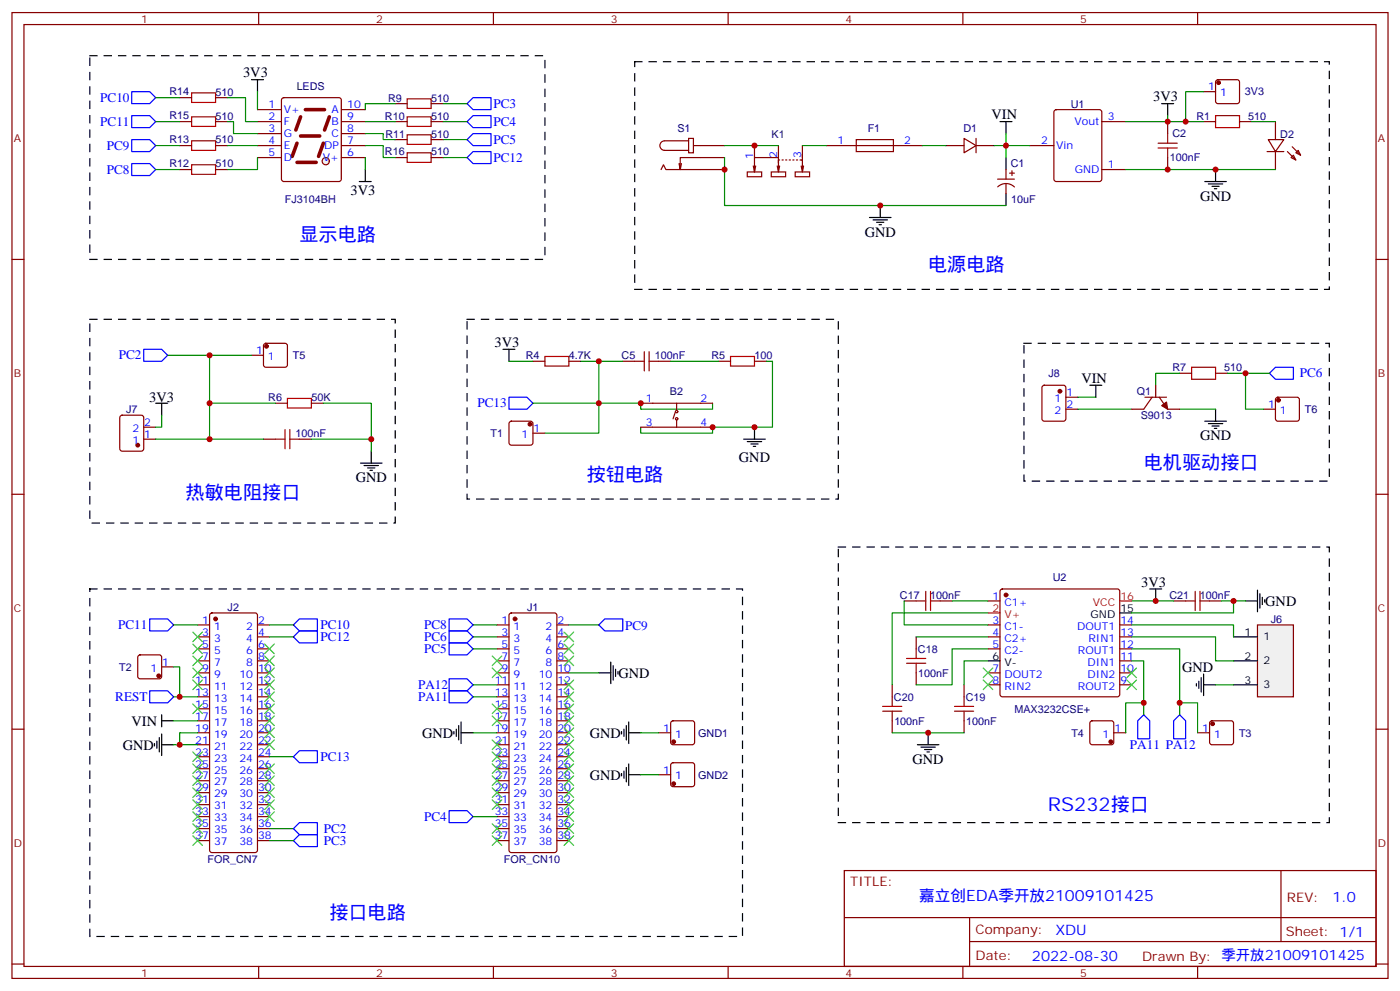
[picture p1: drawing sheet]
<svg xmlns="http://www.w3.org/2000/svg" width="412mm" height="292mm" viewBox="0 0 412 292" stroke-linecap="round" stroke-linejoin="round" font-family="sans-serif">
<g fill="none" stroke="#870000" stroke-width=".35">
<path d="M3.5 3.7h405.4v284.3h-405.4zM7.1 7.2h398.2v277.3h-398.2zM76.2 3.7v3.5M145.3 3.7v3.5M214.5 3.7v3.5M283.6 3.7v3.5M352.8 3.7v3.5M83.1 29l.5-.2h16.2l.5 .2 .2 .5v23.2l-.2 .5-.5 .2h-16.2l-.5-.2-.2-.5v-23.2zM3.5 76.4h3.6M405.3 76.4h3.6M3.5 145.5h3.6M405.3 145.5h3.6"/>
<path d="M3.5 214.7h3.6M405.3 214.7h3.6M248.7 256.3h156.6v28.2h-156.6zM377.3 256.3v20.9M248.7 270.1h156.5M285.6 277.2h119.6M285.6 270.1v14.2M3.5 283.8h3.6M76.2 284.5v3.5M145.3 284.5v3.5M214.5 284.5v3.5M283.6 284.5v3.5"/>
<path d="M352.8 284.5v3.5M405.3 283.8h3.6"/>
</g>
<circle cx="96" cy="47.4" r="1.06" fill="#f0f0f0" stroke="#870000" stroke-width=".35"/>
<path d="M88.5 34.4l-1.4 3.9M90 32.3h5.6M97 34.4l-1.4 3.9M87.5 47.8h5.6M87.5 42.2l-1.4 3.8M88.5 40h5.7M95.2 42.2l-1.4 3.8" fill="none" stroke="#870000" stroke-width="1.1"/>
<g fill="none" stroke="#870000" stroke-width=".35">
<path d="M52.9 35.8h3.5M52.9 28.8h3.5M63.5 35.8h3.5M63.5 28.8h3.5M75.8 32.3h7.1M75.8 35.8h7.1M75.8 39.3h7.1M100.5 32.3h7.1M100.5 35.8h7.1M100.5 39.3h7.1M116.4 35.8h3.5M116.4 30.5h3.5"/>
<path d="M127 35.8h3.5M127 30.5h3.5M52.9 42.9h3.5M52.9 49.9h3.5M63.5 42.9h3.5M63.5 49.9h3.5M75.8 42.9h7.1M75.8 46.4h7.1M100.5 42.9h7.1M100.5 46.4h7.1M116.4 46.4h3.5M116.4 41.1h3.5"/>
<path d="M127 46.4h3.5M127 41.1h3.5M266.3 176.9h3.6M276.9 176.9h3.6M291 176.9h3.6M294.8 173.6l.5-.2h33.8l.5 .2 .2 .5v30.3l-.2 .5-.5 .2h-33.8l-.5-.2-.2-.5v-30.3zM345.7 176.9h3.5M356.3 176.9h3.5M269.9 187.5v3.5M269.9 198.1v3.5M291 184h3.6M291 187.5h3.6"/>
<path d="M291 191h3.6M291 198.1h3.6M329.8 184h3.6M329.8 187.5h3.6M329.8 191h3.6M329.8 198.1h3.6M329.8 194.6h3.6M262.8 201.6v3.5M262.8 212.2v3.5M284 201.6v3.5M284 212.2v3.5M291 201.6h3.6"/>
<path d="M329.8 201.6h3.6"/>
</g>
<g fill="none" stroke="#a10000" stroke-width=".35">
<path d="M56.4 27.3h7.1v2.9h-7.1zM56.4 34.4h7.1v2.8h-7.1zM119.9 29.1h7.1v2.8h-7.1zM119.9 34.4h7.1v2.8h-7.1zM119.9 39.7h7.1v2.8h-7.1zM56.4 41.5h7.1v2.8h-7.1zM56.4 48.5h7.1v2.8h-7.1zM119.9 45h7.1v2.8h-7.1zM269.9 176.9h2.8M272.7 174.1v5.6M274.1 176.9h2.8M274.1 174.1v5.6"/>
<path d="M349.2 176.9h2.9M352.1 174.1v5.6M353.5 176.9h2.8M353.5 174.1v5.6M267.1 193.9h5.6M267.1 195.3h5.6M269.9 191v2.9M269.9 195.3v2.8M260 208h5.6M260 209.4h5.6M262.8 205.1v2.9M262.8 209.4v2.8"/>
<path d="M281.2 208h5.6M281.2 209.4h5.6M284 205.1v2.9M284 209.4v2.8"/>
</g>
<g fill="none" stroke="#008700" stroke-width=".35">
<path d="M45.9 35.8h7M45.9 28.8h7M67 35.8h1.8v3.5h7M67 28.8h5.3v7h3.5M75.8 27v5.3M107.6 39.3h5.3v1.8h3.5M107.6 35.8h8.8M116.4 30.5h-8.8v1.8M130.5 35.8h7.1M130.5 30.5h7.1M45.9 42.9h7M45.9 49.9h7"/>
<path d="M67 42.9h8.8M75.8 46.4v3.5h-8.8M107.6 42.9h5.3v3.5h3.5M107.6 46.4v3.5M130.5 41.1h7.1M130.5 46.4h7.1M266.3 176.9v7.1h24.7M280.5 176.9h10.5M333.4 176.9h12.3M359.8 176.9h7.1M363.4 176.9v3.5h-30M269.9 187.5h21.1"/>
<path d="M291 191h-10.5v10.6h-10.6M291 194.6h-7v7M291 180.4h-28.2v21.2M262.8 215.7h21.2"/>
</g>
<g fill="none" stroke="#000" stroke-width=".35">
<path d="M74.1 23.5h3.5M75.8 23.5v3.5M105.8 53.4h3.6M107.6 49.9v3.5M338.7 173.4h3.5M340.4 173.4v3.5M366.9 176.9h3.5M370.4 173.7v6.4M371.1 174.8v4.2M371.8 175.9v2.1M372.5 176.6v.7M291 194.6h3.6"/>
<path d="M329.8 180.4h3.6M270.2 219.3h6.4M271.3 220h4.2M273.4 215.7v3.6M272.3 220.7h2.2M273 221.4h.8"/>
</g>
<path d="M38.8 27h5.3l1.8 1.8-1.8 1.7h-5.3zM38.8 34h5.3l1.8 1.8-1.8 1.8h-5.3zM137.6 35.8l1.7-1.8h5.3v3.6h-5.3zM139.3 28.8h5.3v3.5h-5.3l-1.7-1.8zM38.8 41.1h5.3l1.8 1.8-1.8 1.7h-5.3zM38.8 48.2h5.3l1.8 1.7-1.8 1.8h-5.3zM137.6 41.1l1.7-1.8h5.3v3.6h-5.3zM137.6 46.4l1.7-1.8h5.3v3.6h-5.3z" fill="none" stroke="#00f" stroke-width=".35"/>
<path d="M26.5 16.4h134v60h-134z" fill="none" stroke="#000" stroke-width=".35" stroke-dasharray="2.1 2.1"/>
<circle cx="296.3" cy="175.2" r=".53" fill="#870000" stroke="#870000" stroke-width=".35"/>
<path d="M329.8 176.9h3.6M291 180.4h3.6" fill="none" stroke="#f00" stroke-width=".35"/>
<path d="M289.6 196.7l2.9 2.8M292.5 196.7l-2.9 2.8M289.6 200.2l2.9 2.8M292.5 200.2l-2.9 2.8" fill="none" stroke="#3c3" stroke-width=".35"/>
<path d="M370.4 184h10.6v21.1h-10.6z" fill="#f0f0f0" stroke="#870000" stroke-width=".35"/>
<g fill="none" stroke="#000" stroke-width=".35">
<path d="M294.6 35.8h3.5M296.3 35.8v3.5M342.2 30.5h3.5M344 30.5v3.5M296.3 46.4v3.5M296.3 57v3.5M354.9 53.4h6.3M356 54.2h4.2M357 54.9h2.1M357.7 55.6h.7M358.1 49.9v3.5M256.1 64h6.4"/>
<path d="M257.2 64.7h4.2M258.2 65.4h2.1M258.9 66.1h.7M259.3 60.5v3.5M45.9 118.7h3.5M47.6 118.7v3.5M148.2 102.8h3.5M149.9 102.8v3.6M321 113.4h3.6M322.8 113.4v3.5M106.2 136.3h6.3M107.2 137.1h4.3"/>
<path d="M108.3 137.8h2.1M109 138.5h.7M109.4 132.8v3.5M219.1 129.3h6.3M220.1 130h4.3M221.2 130.7h2.1M221.9 131.4h.7M222.2 125.8v3.5M354.9 124h6.3M356 124.7h4.2M357 125.4h2.1M357.7 126.1h.7"/>
<path d="M358.1 120.5v3.5M176.4 198.1h3.5M179.9 194.9v6.4M180.6 196v4.2M181.3 197v2.1M182 197.7v.7M353.8 199.5v4.2M354.5 198.4v6.4M363.4 187.5h7M363.4 194.6h7M45.5 218.9v.7M46.2 218.2v2.1"/>
<path d="M46.9 217.1v4.3M47.6 212.2h3.6M47.6 210.4v3.6M47.6 216.1v6.3M47.6 219.3h3.6M133.7 215.4v.7M134.4 214.7v2.1M135.1 213.6v4.2M135.8 215.7h3.5M135.8 212.5v6.4M183.1 215.4v.7M183.8 214.7v2.1"/>
<path d="M184.5 213.6v4.2M185.2 215.7h3.5M185.2 212.5v6.4M352.4 201.3v.7M353.1 200.6v2.1M354.5 201.6h3.6M363.4 201.6h7M183.1 227.7v.7M183.8 227v2.1M184.5 226v4.2M185.2 224.9v6.3M185.2 228.1h3.5"/>
</g>
<g fill="none" stroke="#008700" stroke-width=".35">
<path d="M296.3 39.3v7.1M331.6 35.8h22.9M344 34v1.8M354.5 27h-5.3v8.8M368.7 35.8h7M213.4 42.9h15.9M213.4 46.4v14.1h82.9M236.4 42.9h7M271.6 42.9h7.1M292.8 42.9h10.6M331.6 49.9h44.1M49.4 104.6h12.3v14.1h19.4"/>
<path d="M61.7 118.7v10.6h-15.8M61.7 104.6h12.4M95.2 118.7h14.2v10.6h-17.7M149.9 106.4h7.1M157 118.7h31.7v1.8h21.2v-1.8M171.1 106.4h12.3M176.4 106.4v21.1h-15.9M197.6 106.4h14.1M225.8 106.4h1.7v19.4h-17.6v1.7h-21.2v-1.7M317.5 116.9h5.3M347.5 109.9h-7.1v3.5M361.6 109.9h12.3"/>
<path d="M366.9 109.9v10.6h5.3M47.6 122.2v3.6h-1.7M61.7 129.3h15.9M109.4 129.3v3.5M317.5 120.5h15.9M347.5 120.5h10.6M51.2 196.3h1.7v8.8M51.2 184h7M79.4 184h7M79.4 187.5h7M139.3 184h7.1M139.3 191h7.1"/>
<path d="M139.3 187.5h7.1M167.6 184h8.8M167.6 198.1h8.8M333.4 184h30v3.5M333.4 187.5h24.7v7.1h5.3M333.4 194.6h3.5v15.8M333.4 191h14.1v15.9h5.3v8.8M51.2 205.1h7M51.2 212.2h7M51.2 219.3h7M58.2 215.7h-5.3v3.6M139.3 201.6h7.1"/>
<path d="M139.3 205.1h7.1M139.3 215.7h7.1M188.7 215.7h5.3M336.9 206.9h-5.3v8.8M347.5 206.9v3.5M358.1 201.6h5.3M79.4 222.8h7M188.7 228.1h5.3M79.4 247.5h7M79.4 243.9h7M139.3 240.4h7.1"/>
</g>
<g fill="none" stroke="#00f" stroke-width=".35">
<path d="M42.3 102.8h5.3l1.8 1.8-1.8 1.8h-5.3zM149.9 116.9h5.3l1.8 1.8-1.8 1.8h-5.3zM373.9 109.9l1.8-1.8h5.3v3.6h-5.3zM44.1 182.2h5.3l1.8 1.8-1.8 1.7h-5.3zM86.4 187.5l1.8-1.8h5.3v3.6h-5.3zM88.2 182.2h5.3v3.5h-5.3l-1.8-1.7zM132.3 182.2h5.3l1.7 1.8-1.7 1.7h-5.3zM132.3 189.3h5.3l1.7 1.7-1.7 1.8h-5.3zM132.3 199.8h5.3l1.7 1.8-1.7 1.8h-5.3zM132.3 185.7h5.3l1.7 1.8-1.7 1.8h-5.3zM176.4 184l1.8-1.8h5.2v3.5h-5.2zM44.1 203.4h5.3l1.8 1.7-1.8 1.8h-5.3z"/>
<path d="M132.3 203.4h5.3l1.7 1.7-1.7 1.8h-5.3zM335.1 212.2l1.8-1.8 1.8 1.8v5.3h-3.6zM347.5 210.4l1.7 1.8v5.3h-3.5v-5.3zM86.4 222.8l1.8-1.8h5.3v3.5h-5.3zM132.3 238.7h5.3l1.7 1.7-1.7 1.8h-5.3zM88.2 245.7h5.3v3.5h-5.3l-1.8-1.7zM88.2 242.2h5.3v3.5h-5.3l-1.8-1.8z"/>
</g>
<g fill="none" stroke="#870000" stroke-width=".35">
<path d="M310.7 32.5l.4-.2h12.7l.7 .4 .1 20-.5 .7h-13l-.6-.4-.1-20zM324.6 35.8h7M344 35.8v3.5M354.5 35.8h3.6M354.5 27h3.6M358.3 23.7l.5-.2h5.6l.5 .2 .2 .5v5.6l-.2 .5-.5 .2h-5.6l-.5-.2-.2-.5v-5.6zM365.1 35.8h3.6M375.7 35.8v5.3M194.7 49.9l.7-1.4 .7 1.4h17.3M200.7 48.2l-.3 1.7M202.8 40.7h1.5v4.3h-1.5zM202.8 41.5h-7a1.41 1.41 0 0 0-1.4 1.4 1.41 1.41 0 0 0 1.4 1.4h7"/>
<path d="M204.3 42.9h9.1M213.4 46.4h-13v3.5l-.4-1.7M220.1 50.6h4.3v1.4h-4.3zM221.9 48.9l.3 1.7M222.2 42.9v3.5M222.6 48.9l-.4 1.7M227.2 50.6h4.2v1.4h-4.2zM229 48.9l.3 1.7 .4-1.7M229.3 46.4h-7.1v4.2M229.3 42.9v5.3M229.7 47.1h-.4v2.8M230.4 47.1h.3"/>
<path d="M231.4 47.1h.4M232.5 47.1h.3M233.5 47.1h.4M234.2 50.6h4.3v1.4h-4.3zM234.6 47.1h.3M235.7 47.1h.7v2.8M236 48.9l.4 1.7 .3-1.7M236.4 42.9v4.4M243.4 42.9h28.2M252.2 41.1h11v3.5h-11zM278.7 42.9h5.3M284 40.7l3.5 2.2-3.5 2.1z"/>
<path d="M287.5 42.9h5.3M287.5 40.7v4.3M293.9 52.7h4.9M293.9 55a3.5 3.5 0 0 1 4.9 0M296.3 49.9v2.8M296.3 54.2v2.8M297.4 51h1.4M298.1 50.3v1.4M303.4 42.9h7M324.6 49.9h7M344 46.4v3.5M373.2 44.6h5"/>
<path d="M373.6 41.1h4.6l-2.5 3.5zM375.7 44.6v5.3M379.2 44.6l2.5 2.5M380.6 43.2l2.5 2.5M381 45.7l.7 1.4-1.4-.7zM381.7 45l.7-.7 .7 1.4zM74.1 104.6h3.5M77.8 101.3l.5-.2h5.7l.5 .2 .2 .5v5.6l-.3 .5-.4 .2h-5.7l-.5-.2-.2-.5v-5.6zM81.1 118.7h3.6M91.7 118.7h3.5M157 106.4h3.5M167.6 106.4h3.5"/>
<path d="M183.4 106.4h3.6M188.7 118.7h21.2M194 106.4h3.6M199.3 118.7v2.1M211.7 106.4h3.5M222.2 106.4h3.6M307.2 113.6l.4-.2h5.7l.6 .4 .1 9.5-.5 .6-5.9 .1-.6-.5-.1-9.4zM314 116.9h3.5M337.3 116.9h6.3M339.4 116.9l-2.5 3.6h-3.5M340.4 113.4v3.5M341.5 116.9l2.5 3.6h3.5"/>
<path d="M347.5 109.9h3.5M358.1 109.9h3.5M375.9 117.2l.5-.3h5.7l.5 .3 .2 .5v5.6l-.3 .5-.4 .2h-5.7l-.5-.2-.2-.5v-5.6zM35.5 122.4l.5-.2h5.6l.7 .5v9.4l-.4 .7h-5.9l-.7-.4v-9.5zM42.3 129.3h3.6M42.3 125.8h3.6M77.6 129.3h3.5M88.2 129.3h3.5M150.2 124.2l.4-.2h5.7l.5 .2 .2 .5v5.7l-.2 .5-.5 .2h-5.7l-.5-.3-.2-.4v-5.7zM157 127.5h3.5M188.7 125.8h21.2M199 121.2l-.7 2.1"/>
<path d="M199.3 123.6v2.2M314 120.5h3.5M372.2 120.5h3.5M40.8 193l.5-.2h5.6l.5 .2 .2 .5v5.6l-.2 .5-.5 .2h-5.6l-.5-.2-.2-.5v-5.6zM47.6 196.3h3.6M58.2 184h3.5M58.2 187.5h3.5M58.2 191h3.5M58.2 194.6h3.5M58.2 198.1h3.5M62 180.7l.4-.3h12.7l.5 .3 .2 .5v69.1l-.2 .5-.5 .2h-12.7l-.5-.2-.2-.5v-69.1zM75.8 184h3.6"/>
<path d="M75.8 187.5h3.6M75.8 191h3.6M75.8 194.6h3.6M75.8 198.1h3.6M146.4 184h3.5M146.4 187.5h3.5M146.4 191h3.5M146.4 194.6h3.5M146.4 198.1h3.5M150.2 180.7l.4-.3h12.7l.5 .3 .2 .5v69.1l-.2 .5-.5 .2h-12.7l-.5-.2-.2-.5v-69.1zM164 184h3.6M164 187.5h3.6"/>
<path d="M164 191h3.6M164 194.6h3.6M164 198.1h3.6M58.2 215.7h3.5M58.2 201.6h3.5M58.2 205.1h3.5M58.2 208.7h3.5M58.2 212.2h3.5M58.2 219.3h3.5M75.8 215.7h3.6M75.8 201.6h3.6M75.8 205.1h3.6"/>
<path d="M75.8 208.7h3.6M75.8 212.2h3.6M75.8 219.3h3.6M146.4 215.7h3.5M146.4 201.6h3.5M146.4 205.1h3.5M146.4 208.7h3.5M146.4 212.2h3.5M146.4 219.3h3.5M164 215.7h3.6M164 201.6h3.6M164 205.1h3.6"/>
<path d="M164 208.7h3.6M164 212.2h3.6M164 219.3h3.6M194 215.7h3.6M197.8 212.4l.5-.2h5.6l.5 .2 .2 .5v5.6l-.2 .5-.5 .3h-5.6l-.5-.3-.2-.5v-5.6zM321.3 212.4l.4-.2h5.7l.5 .2 .2 .5v5.6l-.3 .5-.4 .3h-5.7l-.5-.3-.2-.5v-5.6zM328.1 215.7h3.5M352.8 215.7h3.5M356.5 212.4l.5-.2h5.7l.5 .2 .2 .5v5.6l-.3 .5-.4 .3h-5.7l-.5-.3-.2-.5v-5.6zM58.2 236.9h3.5M58.2 233.4h3.5M58.2 229.8h3.5"/>
<path d="M58.2 226.3h3.5M58.2 222.8h3.5M75.8 236.9h3.6M75.8 233.4h3.6M75.8 229.8h3.6M75.8 226.3h3.6M75.8 222.8h3.6M146.4 236.9h3.5M146.4 233.4h3.5M146.4 229.8h3.5M146.4 226.3h3.5M146.4 222.8h3.5"/>
<path d="M164 236.9h3.6M164 233.4h3.6M164 229.8h3.6M164 226.3h3.6M164 222.8h3.6M194 228.1h3.6M197.8 224.7l.5-.2h5.6l.5 .2 .2 .5v5.7l-.2 .5-.5 .2h-5.6l-.5-.2-.2-.5v-5.7zM58.2 247.5h3.5M58.2 243.9h3.5M58.2 240.4h3.5M75.8 247.5h3.6M75.8 243.9h3.6"/>
<path d="M75.8 240.4h3.6M146.4 247.5h3.5M146.4 243.9h3.5M146.4 240.4h3.5M164 247.5h3.6M164 243.9h3.6M164 240.4h3.6"/>
<circle cx="199.3" cy="121.2" r=".35"/>
<circle cx="199.3" cy="123.3" r=".35"/>
</g>
<g fill="#870000" stroke="#870000" stroke-width=".35">
<path d="M342.2 119.4l1.4-1 .4 2.1z"/>
<circle cx="357.2" cy="213.1" r=".53"/>
<circle cx="327.2" cy="218.4" r=".53"/>
<circle cx="40.6" cy="131.1" r=".53"/>
<circle cx="359" cy="24.3" r=".53"/>
<circle cx="63.5" cy="182.2" r=".53"/>
<circle cx="151.7" cy="182.2" r=".53"/>
<circle cx="46.7" cy="199" r=".53"/>
<circle cx="312.2" cy="115.2" r=".53"/>
<circle cx="78.5" cy="102" r=".53"/>
<circle cx="198.4" cy="218.4" r=".53"/>
<circle cx="198.4" cy="230.7" r=".53"/>
<circle cx="376.6" cy="117.8" r=".53"/>
<circle cx="156.1" cy="124.9" r=".53"/>
</g>
<g fill="none" stroke="#3c3" stroke-width=".35">
<path d="M56.8 186.1l2.8 2.8M56.8 189.6l2.8 2.8M56.8 193.1l2.8 2.9M56.8 196.7l2.8 2.8M59.6 186.1l-2.8 2.8M59.6 189.6l-2.8 2.8M59.6 193.1l-2.8 2.9M59.6 196.7l-2.8 2.8M78 189.6l2.8 2.8M78 193.1l2.8 2.9M78 196.7l2.8 2.8M80.8 189.6l-2.8 2.8"/>
<path d="M80.8 193.1l-2.8 2.9M80.8 196.7l-2.8 2.8M145 196.7l2.8 2.8M145 193.1l2.8 2.9M147.8 193.1l-2.8 2.9M147.8 196.7l-2.8 2.8M166.2 186.1l2.8 2.8M166.2 189.6l2.8 2.8M166.2 193.1l2.8 2.9M169 186.1l-2.8 2.8M169 189.6l-2.8 2.8M169 193.1l-2.8 2.9"/>
<path d="M332 196.7l2.8 2.8M334.8 196.7l-2.8 2.8M56.8 200.2l2.8 2.8M56.8 207.3l2.8 2.8M59.6 200.2l-2.8 2.8M59.6 207.3l-2.8 2.8M78 207.3l2.8 2.8M78 210.8l2.8 2.8M78 214.3l2.8 2.8M78 217.8l2.8 2.9M78 200.2l2.8 2.8M78 203.7l2.8 2.9"/>
<path d="M80.8 200.2l-2.8 2.8M80.8 203.7l-2.8 2.9M80.8 210.8l-2.8 2.8M80.8 214.3l-2.8 2.8M80.8 217.8l-2.8 2.9M80.8 207.3l-2.8 2.8M145 207.3l2.8 2.8M145 210.8l2.8 2.8M145 217.8l2.8 2.9M147.8 207.3l-2.8 2.8M147.8 210.8l-2.8 2.8M147.8 217.8l-2.8 2.9"/>
<path d="M166.2 200.2l2.8 2.8M166.2 203.7l2.8 2.9M166.2 207.3l2.8 2.8M166.2 210.8l2.8 2.8M166.2 214.3l2.8 2.8M166.2 217.8l2.8 2.9M169 200.2l-2.8 2.8M169 203.7l-2.8 2.9M169 207.3l-2.8 2.8M169 210.8l-2.8 2.8M169 214.3l-2.8 2.8M169 217.8l-2.8 2.9"/>
<path d="M332 200.2l2.8 2.8M334.8 200.2l-2.8 2.8M56.8 221.4l2.8 2.8M56.8 224.9l2.8 2.8M56.8 228.4l2.8 2.8M56.8 232l2.8 2.8M56.8 235.5l2.8 2.8M56.8 239l2.8 2.8M59.6 221.4l-2.8 2.8M59.6 224.9l-2.8 2.8M59.6 228.4l-2.8 2.8M59.6 232l-2.8 2.8"/>
<path d="M59.6 235.5l-2.8 2.8M59.6 239l-2.8 2.8M78 224.9l2.8 2.8M78 228.4l2.8 2.8M78 232l2.8 2.8M78 235.5l2.8 2.8M78 239l2.8 2.8M80.8 224.9l-2.8 2.8M80.8 228.4l-2.8 2.8M80.8 232l-2.8 2.8M80.8 235.5l-2.8 2.8M80.8 239l-2.8 2.8"/>
<path d="M145 235.5l2.8 2.8M145 232l2.8 2.8M145 228.4l2.8 2.8M145 224.9l2.8 2.8M145 221.4l2.8 2.8M147.8 221.4l-2.8 2.8M147.8 224.9l-2.8 2.8M147.8 232l-2.8 2.8M147.8 235.5l-2.8 2.8M147.8 228.4l-2.8 2.8M166.2 221.4l2.8 2.8M166.2 224.9l2.8 2.8"/>
<path d="M166.2 228.4l2.8 2.8M166.2 232l2.8 2.8M166.2 235.5l2.8 2.8M166.2 239l2.8 2.8M169 221.4l-2.8 2.8M169 224.9l-2.8 2.8M169 228.4l-2.8 2.8M169 232l-2.8 2.8M169 235.5l-2.8 2.8M169 239l-2.8 2.8M56.8 242.5l2.8 2.9M56.8 246.1l2.8 2.8"/>
<path d="M59.6 242.5l-2.8 2.9M59.6 246.1l-2.8 2.8M145 246.1l2.8 2.8M145 242.5l2.8 2.9M147.8 242.5l-2.8 2.9M147.8 246.1l-2.8 2.8M166.2 242.5l2.8 2.9M166.2 246.1l2.8 2.8M169 242.5l-2.8 2.9M169 246.1l-2.8 2.8"/>
</g>
<path d="M187 18.2h204.6v67h-204.6zM26.5 94h89.9v60h-89.9zM137.6 94h109.3v52.9h-109.3zM301.6 101.1h90v40.5h-90zM26.5 173.4h192.2v102.3h-192.2zM246.9 161h144.7v81.2h-144.7z" fill="none" stroke="#000" stroke-width=".35" stroke-dasharray="2.1 2.1"/>
<g fill="none" stroke="#a10000" stroke-width=".35">
<path d="M344 39.3v2.9M358.1 34h7v3.6h-7zM341.1 42.2h5.7M341.1 43.6h5.7M344 43.6v2.8M84.7 117.3h7v2.8h-7zM160.5 105h7.1v2.8h-7.1zM187 106.4h2.8M189.8 103.5v5.7M191.2 103.5v5.7M191.2 106.4h2.8M215.2 105h7v2.8h-7z"/>
<path d="M351 108.1h7.1v3.6h-7.1zM81.1 129.3h2.9M84 126.5v5.6M85.4 126.5v5.6M85.4 129.3h2.8"/>
</g>
<g fill="#c00">
<circle cx="273.4" cy="215.7" r=".88"/>
<circle cx="340.4" cy="176.9" r=".88"/>
<circle cx="363.4" cy="176.9" r=".88"/>
<circle cx="336.9" cy="206.9" r=".88"/>
<circle cx="347.5" cy="206.9" r=".88"/>
<circle cx="222.3" cy="42.9" r=".88"/>
<circle cx="296.3" cy="42.9" r=".88"/>
<circle cx="344" cy="49.9" r=".88"/>
<circle cx="358.1" cy="49.9" r=".88"/>
<circle cx="213.4" cy="49.9" r=".88"/>
<circle cx="259.3" cy="60.5" r=".88"/>
<circle cx="344" cy="35.8" r=".88"/>
<circle cx="349.3" cy="35.8" r=".88"/>
<circle cx="52.9" cy="219.3" r=".88"/>
<circle cx="52.9" cy="205.1" r=".88"/>
<circle cx="109.4" cy="129.3" r=".88"/>
<circle cx="61.7" cy="118.7" r=".88"/>
<circle cx="61.7" cy="129.3" r=".88"/>
<circle cx="61.7" cy="104.6" r=".88"/>
<circle cx="366.9" cy="109.9" r=".88"/>
<circle cx="222.3" cy="125.8" r=".88"/>
<circle cx="176.4" cy="106.4" r=".88"/>
<circle cx="176.4" cy="118.7" r=".88"/>
<circle cx="188.7" cy="118.7" r=".88"/>
<circle cx="209.9" cy="125.8" r=".88"/>
</g>
<g font-size="5.6" fill="#00f">
<text x="88.2" y="71.1">显示电路</text>
<text x="273.4" y="79.9">电源电路</text>
<text x="172.9" y="141.6">按钮电路</text>
<text x="336.9" y="138.1">电机驱动接口</text>
<text x="54.7" y="146.9">热敏电阻接口</text>
<text x="308.7" y="238.7">RS232接口</text>
<text x="97" y="270.4">接口电路</text>
</g>
<text font-size="4.6" fill="#00f" x="270.8" y="265.3">嘉立创EDA季开放21009101425</text>
<g font-size="4.2">
<text x="71.6" y="22.8">3V3</text>
<text x="339.7" y="29.8">3V3</text>
<text x="292.1" y="35.1">VIN</text>
<text x="103.2" y="57.4">3V3</text>
<text x="353.5" y="59.1">GND</text>
<text x="254.7" y="69.7">GND</text>
<text x="145.7" y="102.1">3V3</text>
<text x="318.6" y="112.7">VIN</text>
<text x="44" y="118.4">3V3</text>
<text x="353.5" y="129.6">GND</text>
<text x="217.7" y="136">GND</text>
<text x="104.8" y="142">GND</text>
<text x="336.2" y="172.7">3V3</text>
<text x="372.7" y="178.4">GND</text>
<text x="348.2" y="197.8">GND</text>
<text x="182.2" y="199.5">GND</text>
<text x="38.7" y="213.6">VIN</text>
<text x="36.2" y="220.7">GND</text>
<text x="124.4" y="217.2">GND</text>
<text x="173.8" y="217.2">GND</text>
<text x="268.8" y="224.9">GND</text>
<text x="173.8" y="229.5">GND</text>
</g>
<g font-size="4.2" fill="#00f">
<text x="392.5" y="265.6">1.0</text>
<text x="310.9" y="275.1">XDU</text>
<text x="304" y="282.9">2022-08-30</text>
</g>
<g font-size="3.9" fill="#00f">
<text x="29.5" y="30">PC10</text>
<text x="145.3" y="31.8">PC3</text>
<text x="29.5" y="37.1">PC11</text>
<text x="145.3" y="37.1">PC4</text>
<text x="31.5" y="44.1">PC9</text>
<text x="145.3" y="42.4">PC5</text>
<text x="145.4" y="47.6">PC12</text>
<text x="31.5" y="51.2">PC8</text>
<text x="35" y="105.8">PC2</text>
<text x="382.9" y="111.1">PC6</text>
<text x="140.6" y="120">PC13</text>
<text x="34.8" y="185.2">PC11</text>
<text x="94.4" y="185.3">PC10</text>
<text x="125" y="185.2">PC8</text>
<text x="184.2" y="185.3">PC9</text>
<text x="94.4" y="188.8">PC12</text>
<text x="125" y="188.8">PC6</text>
<text x="125" y="192.3">PC5</text>
<text x="123.2" y="202.9">PA12</text>
<text x="34" y="206.4">REST</text>
<text x="123.2" y="206.4">PA11</text>
<text x="332.9" y="220.5">PA11 PA12</text>
<text x="94.4" y="224">PC13</text>
<text x="95.4" y="245.2">PC2</text>
<text x="125" y="241.7">PC4</text>
<text x="95.4" y="248.8">PC3</text>
</g>
<g font-size="3.9" fill="#800">
<text x="250.5" y="260.9">TITLE:</text>
<text x="379.1" y="265.6">REV:</text>
<text x="287.4" y="275.1">Company:</text>
<text x="378.7" y="275.7">Sheet: 1/1</text>
<text x="287.4" y="282.8">Date:</text>
<text x="336.4" y="282.8">Drawn By: 季开放21009101425</text>
</g>
<g font-size="3.2" fill="#800">
<text x="41.6" y="6.7">1</text>
<text x="110.8" y="6.7">2</text>
<text x="179.9" y="6.7">3</text>
<text x="249.1" y="6.7">4</text>
<text x="318.2" y="6.7">5</text>
<text x="4.1" y="41.8">A</text>
<text x="405.9" y="41.8">A</text>
<text x="4.1" y="110.9">B</text>
<text x="405.9" y="110.9">B</text>
<text x="4.1" y="180.1">C</text>
<text x="405.9" y="180.1">C</text>
<text x="4.1" y="249.2">D</text>
<text x="405.9" y="249.2">D</text>
<text x="41.6" y="287.5">1</text>
<text x="110.8" y="287.5">2</text>
<text x="179.9" y="287.5">3</text>
<text x="249.1" y="287.5">4</text>
<text x="318.2" y="287.5">5</text>
</g>
<g font-size="3.2" fill="#000080">
<text x="49.9" y="28.1">R14</text>
<text x="63.5" y="28.1">510</text>
<text x="87.4" y="26.4">LEDS</text>
<text x="114.3" y="29.9">R9</text>
<text x="127" y="29.9">510</text>
<text x="366.7" y="28.1">3V3</text>
<text x="49.9" y="35.2">R15</text>
<text x="63.5" y="35.2">510</text>
<text x="113.4" y="35.2">R10</text>
<text x="127" y="35.2">510</text>
<text x="315.4" y="31.7">U1</text>
<text x="352.4" y="35.2">R1</text>
<text x="367.7" y="35.2">510</text>
<text x="113.5" y="40.5">R11</text>
<text x="127" y="40.5">510</text>
<text x="199.6" y="38.7">S1</text>
<text x="227.3" y="40.5">K1</text>
<text x="255.6" y="38.7">F1</text>
<text x="283.8" y="38.7">D1</text>
<text x="345.4" y="40.5">C2</text>
<text x="377.1" y="40.5">D2</text>
<text x="49.9" y="42.2">R13</text>
<text x="63.5" y="42.2">510</text>
<text x="113.4" y="45.8">R16</text>
<text x="127" y="45.8">510</text>
<text x="344.6" y="47.5">100nF</text>
<text x="49.9" y="49.3">R12</text>
<text x="63.5" y="49.3">510</text>
<text x="297.8" y="49.3">C1</text>
<text x="84" y="59.9">FJ3104BH</text>
<text x="297.9" y="59.9">10uF</text>
<text x="86.3" y="105.7">T5</text>
<text x="154.9" y="105.8">R4</text>
<text x="167.6" y="105.7">4.7K</text>
<text x="183.1" y="105.8">C5</text>
<text x="192.9" y="105.7">100nF</text>
<text x="209.6" y="105.8">R5</text>
<text x="222.3" y="105.7">100</text>
<text x="308.8" y="111">J8</text>
<text x="345.4" y="109.3">R7</text>
<text x="360.6" y="109.3">510</text>
<text x="79" y="118.1">R6</text>
<text x="91.7" y="118.1">50K</text>
<text x="197.3" y="116.2">B2</text>
<text x="334.9" y="116.3">Q1</text>
<text x="37.2" y="121.7">J7</text>
<text x="336" y="123.4">S9013</text>
<text x="384.4" y="121.6">T6</text>
<text x="87.1" y="128.7">100nF</text>
<text x="144.5" y="128.7">T1</text>
<text x="310.1" y="171">U2</text>
<text x="67.1" y="179.9">J2</text>
<text x="155.3" y="179.8">J1</text>
<text x="265.1" y="176.3">C17</text>
<text x="274" y="176.3">100nF</text>
<text x="344.5" y="176.3">C21</text>
<text x="353.4" y="176.3">100nF</text>
<text x="374.4" y="183.3">J6</text>
<text x="35.1" y="197.5">T2</text>
<text x="270.4" y="192.1">C18</text>
<text x="270.5" y="199.2">100nF</text>
<text x="263.3" y="206.3">C20</text>
<text x="284.5" y="206.3">C19</text>
<text x="298.8" y="209.8">MAX3232CSE+</text>
<text x="263.4" y="213.3">100nF</text>
<text x="284.6" y="213.3">100nF</text>
<text x="205.7" y="216.9">GND1</text>
<text x="315.6" y="216.8">T4</text>
<text x="365" y="216.8">T3</text>
<text x="205.7" y="229.2">GND2</text>
<text x="61.1" y="253.9">FOR_CN7</text>
<text x="148.4" y="253.9">FOR_CN10</text>
</g>
<g font-size="3.2" fill="#00f">
<text x="355.9" y="26.6">1</text>
<text x="359.4" y="28.4">1</text>
<text x="79.1" y="31.9">1</text>
<text x="79.1" y="35.5">2</text>
<text x="83.6" y="33.3">V+</text>
<text x="97.7" y="33.3">A</text>
<text x="102.3" y="35.5">9</text>
<text x="102.3" y="31.9">10</text>
<text x="326.3" y="35.5">3</text>
<text x="79.1" y="39">3</text>
<text x="83.6" y="36.9">F</text>
<text x="83.6" y="40.4">G</text>
<text x="97.6" y="40.4">C</text>
<text x="97.7" y="36.9">B</text>
<text x="102.3" y="39">8</text>
<text x="316.5" y="36.9">Vout</text>
<text x="79.1" y="42.5">4</text>
<text x="79.1" y="46">5</text>
<text x="83.6" y="43.9">E</text>
<text x="83.6" y="47.4">D</text>
<text x="95.1" y="47.4">V+</text>
<text x="95.5" y="43.9">DP</text>
<text x="102.3" y="46">6</text>
<text x="102.3" y="42.5">7</text>
<text x="221.9" y="46.7" transform="rotate(-90 221.9 46.7)">1</text>
<text x="229" y="46.4" transform="rotate(-90 229 46.4)">2</text>
<text x="236" y="46.4" transform="rotate(-90 236 46.4)">3</text>
<text x="246.7" y="42.5">1</text>
<text x="266.3" y="42.5">2</text>
<text x="306.7" y="42.5">2</text>
<text x="311.1" y="43.9">Vin</text>
<text x="316.6" y="51">GND</text>
<text x="326.3" y="49.6">1</text>
<text x="75.4" y="104.2">1</text>
<text x="78.9" y="106">1</text>
<text x="190.2" y="118.4">1</text>
<text x="206.4" y="118.4">2</text>
<text x="310.6" y="118.4">1</text>
<text x="314.1" y="116.6">1</text>
<text x="42.5" y="125.4">2</text>
<text x="190.2" y="125.4">3</text>
<text x="206.4" y="125.4">4</text>
<text x="310.6" y="121.9">2</text>
<text x="314.1" y="120.1">2</text>
<text x="373.5" y="120.1">1</text>
<text x="377" y="121.9">1</text>
<text x="39" y="130.7">1</text>
<text x="39" y="127.2">2</text>
<text x="42.5" y="128.9">1</text>
<text x="153.7" y="128.9">1</text>
<text x="157.2" y="127.2">1</text>
<text x="292.4" y="176.6">1</text>
<text x="295.9" y="178.3">C1+</text>
<text x="59.5" y="183.6">1</text>
<text x="63" y="185.4">1</text>
<text x="72.5" y="185.4">2</text>
<text x="76" y="183.6">2</text>
<text x="147.7" y="183.6">1</text>
<text x="151.2" y="185.4">1</text>
<text x="160.7" y="185.4">2</text>
<text x="164.2" y="183.6">2</text>
<text x="292.4" y="183.6">3</text>
<text x="295.9" y="185.4">C1-</text>
<text x="317.3" y="185.4">DOUT1</text>
<text x="330" y="183.6">14</text>
<text x="59.5" y="187.1">3</text>
<text x="59.5" y="190.7">5</text>
<text x="63" y="188.9">3</text>
<text x="72.5" y="188.9">4</text>
<text x="76" y="190.7">6</text>
<text x="76" y="187.1">4</text>
<text x="147.7" y="187.1">3</text>
<text x="147.7" y="190.7">5</text>
<text x="151.2" y="188.9">3</text>
<text x="160.7" y="188.9">4</text>
<text x="164.2" y="190.7">6</text>
<text x="164.2" y="187.1">4</text>
<text x="292.4" y="187.1">4</text>
<text x="292.4" y="190.7">5</text>
<text x="295.9" y="188.9">C2+</text>
<text x="320.6" y="188.9">RIN1</text>
<text x="330" y="190.7">12</text>
<text x="330" y="187.1">13</text>
<text x="44.3" y="197.7">1</text>
<text x="47.8" y="196">1</text>
<text x="59.5" y="194.2">7</text>
<text x="59.5" y="197.7">9</text>
<text x="63" y="192.4">5</text>
<text x="63" y="196">7</text>
<text x="72.5" y="196">8</text>
<text x="72.5" y="192.4">6</text>
<text x="76" y="197.7">10</text>
<text x="76" y="194.2">8</text>
<text x="147.7" y="194.2">7</text>
<text x="147.7" y="197.7">9</text>
<text x="151.2" y="192.4">5</text>
<text x="151.2" y="196">7</text>
<text x="160.7" y="196">8</text>
<text x="160.7" y="192.4">6</text>
<text x="164.2" y="197.7">10</text>
<text x="164.2" y="194.2">8</text>
<text x="292.4" y="197.7">7</text>
<text x="295.9" y="192.4">C2-</text>
<text x="317.5" y="192.4">ROUT1</text>
<text x="320.4" y="196">DIN1</text>
<text x="330" y="197.7">10</text>
<text x="330" y="194.2">11</text>
<text x="57.5" y="201.3">11</text>
<text x="63" y="199.5">9</text>
<text x="63" y="203">11</text>
<text x="70.5" y="203">12</text>
<text x="70.5" y="199.5">10</text>
<text x="76" y="201.3">12</text>
<text x="145.7" y="201.3">11</text>
<text x="151.2" y="199.5">9</text>
<text x="151.2" y="203">11</text>
<text x="158.7" y="203">12</text>
<text x="158.7" y="199.5">10</text>
<text x="164.2" y="201.3">12</text>
<text x="292.4" y="201.3">8</text>
<text x="295.9" y="199.5">DOUT2</text>
<text x="295.9" y="203">RIN2</text>
<text x="317.5" y="203">ROUT2</text>
<text x="320.4" y="199.5">DIN2</text>
<text x="330" y="201.3">9</text>
<text x="57.5" y="204.8">13</text>
<text x="57.5" y="208.3">15</text>
<text x="63" y="206.6">13</text>
<text x="70.5" y="206.6">14</text>
<text x="76" y="208.3">16</text>
<text x="76" y="204.8">14</text>
<text x="145.7" y="204.8">13</text>
<text x="145.7" y="208.3">15</text>
<text x="151.2" y="206.6">13</text>
<text x="158.7" y="206.6">14</text>
<text x="164.2" y="208.3">16</text>
<text x="164.2" y="204.8">14</text>
<text x="57.5" y="211.8">17</text>
<text x="57.5" y="215.4">19</text>
<text x="63" y="210.1">15</text>
<text x="63" y="213.6">17</text>
<text x="70.5" y="213.6">18</text>
<text x="70.5" y="210.1">16</text>
<text x="76" y="215.4">20</text>
<text x="76" y="211.8">18</text>
<text x="145.7" y="211.8">17</text>
<text x="145.7" y="215.4">19</text>
<text x="151.2" y="210.1">15</text>
<text x="151.2" y="213.6">17</text>
<text x="158.7" y="213.6">18</text>
<text x="158.7" y="210.1">16</text>
<text x="164.2" y="215.4">20</text>
<text x="164.2" y="211.8">18</text>
<text x="195.4" y="215.4">1</text>
<text x="328.3" y="215.4">1</text>
<text x="354.1" y="215.4">1</text>
<text x="57.5" y="218.9">21</text>
<text x="63" y="217.1">19</text>
<text x="63" y="220.7">21</text>
<text x="70.5" y="220.7">22</text>
<text x="70.5" y="217.1">20</text>
<text x="76" y="218.9">22</text>
<text x="145.7" y="218.9">21</text>
<text x="151.2" y="217.1">19</text>
<text x="151.2" y="220.7">21</text>
<text x="158.7" y="220.7">22</text>
<text x="158.7" y="217.1">20</text>
<text x="164.2" y="218.9">22</text>
<text x="198.9" y="217.1">1</text>
<text x="324.8" y="217.1">1</text>
<text x="357.6" y="217.1">1</text>
<text x="57.5" y="222.4">23</text>
<text x="57.5" y="226">25</text>
<text x="63" y="224.2">23</text>
<text x="63" y="227.7">25</text>
<text x="70.5" y="227.7">26</text>
<text x="70.5" y="224.2">24</text>
<text x="76" y="226">26</text>
<text x="76" y="222.4">24</text>
<text x="145.7" y="222.4">23</text>
<text x="145.7" y="226">25</text>
<text x="151.2" y="224.2">23</text>
<text x="151.2" y="227.7">25</text>
<text x="158.7" y="227.7">26</text>
<text x="158.7" y="224.2">24</text>
<text x="164.2" y="226">26</text>
<text x="164.2" y="222.4">24</text>
<text x="195.4" y="227.7">1</text>
<text x="57.5" y="229.5">27</text>
<text x="57.5" y="233">29</text>
<text x="63" y="231.2">27</text>
<text x="70.5" y="231.2">28</text>
<text x="76" y="233">30</text>
<text x="76" y="229.5">28</text>
<text x="145.7" y="229.5">27</text>
<text x="145.7" y="233">29</text>
<text x="151.2" y="231.2">27</text>
<text x="158.7" y="231.2">28</text>
<text x="164.2" y="233">30</text>
<text x="164.2" y="229.5">28</text>
<text x="198.9" y="229.5">1</text>
<text x="57.5" y="236.5">31</text>
<text x="63" y="234.8">29</text>
<text x="63" y="238.3">31</text>
<text x="70.5" y="238.3">32</text>
<text x="70.5" y="234.8">30</text>
<text x="76" y="236.5">32</text>
<text x="145.7" y="236.5">31</text>
<text x="151.2" y="234.8">29</text>
<text x="151.2" y="238.3">31</text>
<text x="158.7" y="238.3">32</text>
<text x="158.7" y="234.8">30</text>
<text x="164.2" y="236.5">32</text>
<text x="57.5" y="240.1">33</text>
<text x="57.5" y="243.6">35</text>
<text x="63" y="241.8">33</text>
<text x="63" y="245.4">35</text>
<text x="70.5" y="245.4">36</text>
<text x="70.5" y="241.8">34</text>
<text x="76" y="243.6">36</text>
<text x="76" y="240.1">34</text>
<text x="145.7" y="240.1">33</text>
<text x="145.7" y="243.6">35</text>
<text x="151.2" y="241.8">33</text>
<text x="151.2" y="245.4">35</text>
<text x="158.7" y="245.4">36</text>
<text x="158.7" y="241.8">34</text>
<text x="164.2" y="243.6">36</text>
<text x="164.2" y="240.1">34</text>
<text x="57.5" y="247.1">37</text>
<text x="63" y="248.9">37</text>
<text x="70.5" y="248.9">38</text>
<text x="76" y="247.1">38</text>
<text x="145.7" y="247.1">37</text>
<text x="151.2" y="248.9">37</text>
<text x="158.7" y="248.9">38</text>
<text x="164.2" y="247.1">38</text>
</g>
<g font-size="3.2" fill="#f00">
<text x="321.9" y="178.3">VCC</text>
<text x="330" y="176.6">16</text>
<text x="292.4" y="180.1">2</text>
<text x="295.9" y="181.9">V+</text>
</g>
<g font-size="3.2">
<text x="321.3" y="181.9">GND</text>
<text x="330" y="180.1">15</text>
<text x="366.6" y="187.1">1</text>
<text x="372.2" y="188.6">1</text>
<text x="292.4" y="194.2">6</text>
<text x="295.9" y="196">V-</text>
<text x="366.6" y="194.2">2</text>
<text x="372.2" y="195.6">2</text>
<text x="366.6" y="201.3">3</text>
<text x="372.2" y="202.7">3</text>
</g>
</svg>
